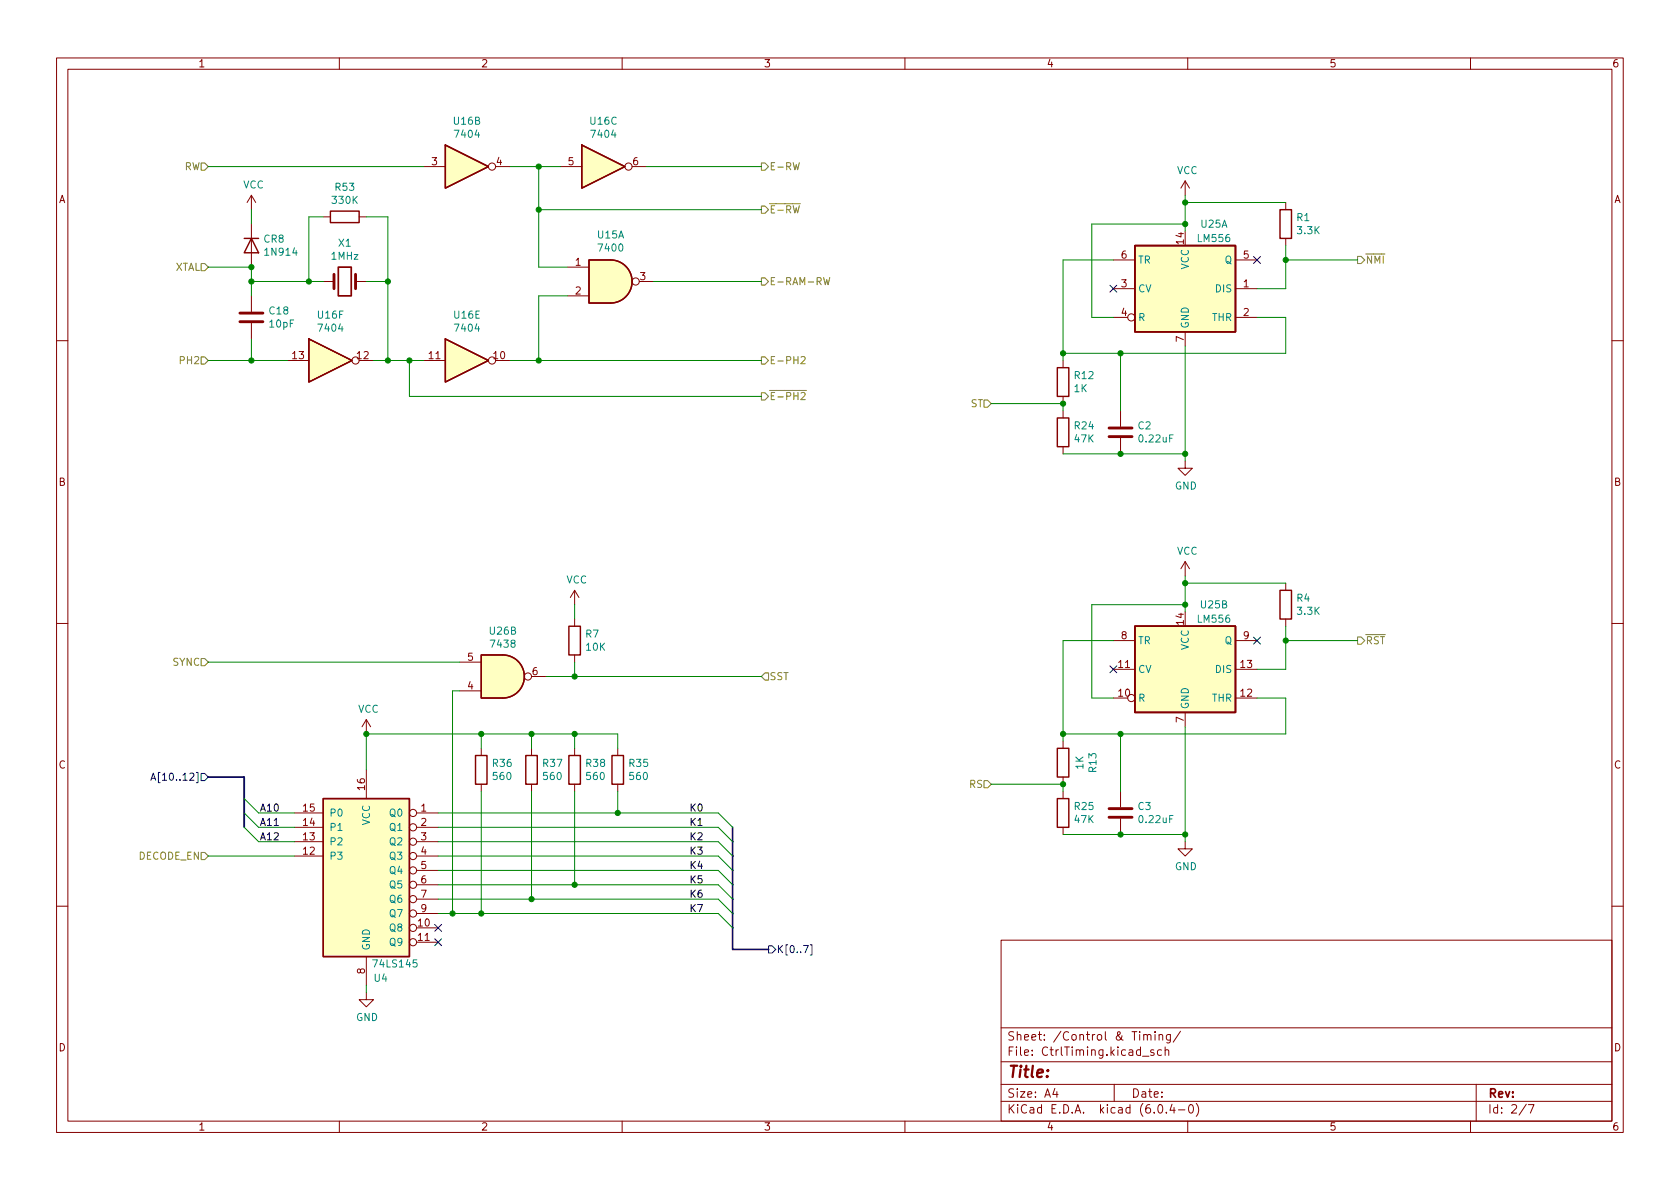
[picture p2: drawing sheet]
<svg xmlns="http://www.w3.org/2000/svg" width="297mm" height="210mm" viewBox="0 0 297 210" stroke-linecap="round" stroke-linejoin="round" font-family="sans-serif">
<g fill="none" stroke="#840000" stroke-width=".18">
<path d="M10 10.2h277v190.1h-277zM12 12.2h273v186.1h-273zM60 10.2v2M110 10.2v2M160 10.2v2M210 10.2v2M260 10.2v2M44.4 34.5v2.6M44.4 39.6v7.6M44.4 34.5l-.7 1.3M44.4 34.5l.8 1.3M57.1 38.3h1.3"/>
<path d="M63.5 38.3h1.3M74.9 29.5h3.8M87.6 29.5h2.6M99.1 29.5h3.8M111.8 29.5h2.5M209.5 32v2.5M209.5 32l-.7 1.3M209.5 32l.8 1.3M227.3 35.8v1.3M44.4 52.3v2.8M44.4 57.1v2.8M57.1 49.8h2"/>
<path d="M62.9 49.8h1.9M100.3 47.2h3.8M100.3 52.3h3.8M113 49.8h2.6M196.8 51h3.9M196.8 56.1h2.6M196.8 46h3.9M209.5 58.7v2.5M218.4 51h3.8M218.4 56.1h3.8M218.4 46h3.8M227.3 42.2v1.2"/>
<path d="M10 60.2h2M50.8 63.7h3.8M63.5 63.7h2.5M74.9 63.7h3.8M87.6 63.7h2.6M188 63.7v1.3M188 70.1v1.3M188 72.6v1.3M188 79v1.3M198.1 72.6v2.8M198.1 77.5v2.8M285 60.2h2"/>
<path d="M209.5 81.5v1.3h1.3l-1.3 1.3-1.2-1.3h1.2M209.5 99.3v2.5M209.5 99.3l-.7 1.3M209.5 99.3l.8 1.3M10 110.2h2M81.3 117.1h3.8M94 119.6h2.5M101.6 104.4v2.5M101.6 109.5v1.2M101.6 115.8v1.3M101.6 104.4l-.8 1.3M101.6 104.4l.8 1.3"/>
<path d="M196.8 118.4h3.9M196.8 113.3h3.9M218.4 118.4h3.8M218.4 113.3h3.8M227.3 103.1v1.3M227.3 109.5v1.2M285 110.2h2M64.8 127.2l-.8 1.3M64.8 127.2v2.6M64.8 136.1v5.1M64.8 127.2l.7 1.3M81.3 122.2h3.8"/>
<path d="M85.1 132.3v1.3M85.1 138.7v1.2M94 132.3v1.3M94 138.7v1.2M101.6 132.3v1.3M101.6 138.7v1.2M109.2 132.3v1.3M109.2 138.7v1.2M188 131.1v1.2M188 137.4v1.3M188 139.9v1.3M196.8 123.4h2.6"/>
<path d="M198.1 139.9v2.8M209.5 126v2.5M218.4 123.4h3.8M52.1 143.8h5M52.1 151.4h5M52.1 148.8h5M52.1 146.3h5M73.7 143.8h3.8M73.7 151.4h3.8M73.7 148.8h3.8M73.7 146.3h3.8M73.7 153.9h3.8"/>
<path d="M73.7 156.5h3.8M73.7 159h3.8M188 146.3v1.3M198.1 144.8v2.8M209.5 148.8v1.3h1.3l-1.3 1.3-1.2-1.3h1.2M10 160.2h2M64.8 175.5v1.3h1.2l-1.2 1.2-1.3-1.2h1.3M64.8 169.2v5M73.7 164.1h3.8M73.7 166.6h3.8M73.7 161.5h3.8M177 166.3h108v32h-108z"/>
<path d="M285 160.2h2M60 198.3v2M110 198.3v2M160 198.3v2M177 194.8h108M177 191.8h108M177 187.8h108M177 181.8h108M186.5 192.5l-.4 1h1M186.9 193v1M197 191.8v3M202 186.8h1.1"/>
<path d="M202.2 183.1l.2-.2 .4 .1 .1 .9M202.2 182.9v1M202.9 183.1l.2-.2 .3 .1 .1 .9M204 185.7l-.4-.1-.2 .2 .1 .3 .5 .1v.4h-.6M204.2 182.4v.2M204.2 182.9v1M204.9 195.4l.2-.1a.81 .81 0 0 1 .6 .7 .81 .81 0 0 1-.3 .8h-.2a.81 .81 0 0 1-.6-.6 .81 .81 0 0 1 .3-.8zM204.9 183.1l.2-.2 .4 .1 .1 .9M204.9 182.9v1M205.4 185.7l-.5-.1-.3 .3v.4l.2 .3h.6M206 185.8l.2-.2 .4 .1v.9M206 185.1v1.5"/>
<path d="M206.2 196.7v.1M206.9 182.9v1.2l-.3 .3h-.3M206.9 183l-.4-.1-.3 .3v.4l.2 .3h.5M207.2 195.3l-.3 1h.9M207.6 195.8v1M208.4 196.3h1.1M208.7 182.4l-1.3 1.9M210 198.3v2M210.4 195.4l.1-.1a.81 .81 0 0 1 .6 .7 .81 .81 0 0 1-.3 .8h-.2a.81 .81 0 0 1-.5-.6 .81 .81 0 0 1 .3-.8zM211.5 195.1a1.72 1.72 0 0 1 0 2.3M260 198.3v2M261 191.8v6.5"/>
<path d="M269.9 195.3l-1.3 1.9M270.2 195.3h1l-.6 1.5"/>
<circle cx="87" cy="29.5" r=".63"/>
<circle cx="111.1" cy="29.5" r=".63"/>
<circle cx="112.4" cy="49.8" r=".63"/>
<circle cx="200" cy="56.1" r=".63"/>
<circle cx="62.9" cy="63.7" r=".63"/>
<circle cx="87" cy="63.7" r=".63"/>
<circle cx="93.3" cy="119.6" r=".63"/>
<circle cx="200" cy="123.4" r=".63"/>
<circle cx="73" cy="156.5" r=".63"/>
<circle cx="73" cy="146.3" r=".63"/>
<circle cx="73" cy="148.8" r=".63"/>
<circle cx="73" cy="151.4" r=".63"/>
<circle cx="73" cy="153.9" r=".63"/>
<circle cx="73" cy="143.8" r=".63"/>
<circle cx="73" cy="159" r=".63"/>
<circle cx="73" cy="166.6" r=".63"/>
<circle cx="73" cy="164.1" r=".63"/>
<circle cx="73" cy="161.5" r=".63"/>
</g>
<g fill="none" stroke="#840000" stroke-width=".25">
<path d="M58.4 37.3h5.1v2.1h-5.1zM78.7 25.6l7.7 3.9-7.7 3.8zM102.9 25.6l7.6 3.9-7.6 3.8zM226.3 37.1h2v5.1h-2zM43.2 42.2h2.5M44.4 42.2l1.3 2.5h-2.5zM54.6 59.9l7.6 3.8-7.6 3.9zM78.7 59.9l7.7 3.8-7.7 3.9zM104.1 46h3.9a3.8 3.8 0 0 1 3.8 3.8 3.8 3.8 0 0 1-3.8 3.8h-3.9zM200.7 43.4h17.7v15.3h-17.7zM186.9 73.9h2.1v5.1h-2.1zM186.9 65h2.1v5.1h-2.1z"/>
<path d="M85.1 115.8h3.8a3.8 3.8 0 0 1 3.8 3.8 3.8 3.8 0 0 1-3.8 3.8h-3.8zM100.6 110.7h2v5.1h-2zM200.7 110.7h17.7v15.3h-17.7zM226.3 104.4h2v5.1h-2zM84.1 133.6h2v5.1h-2zM93 133.6h2v5.1h-2zM100.6 133.6h2v5.1h-2zM108.2 133.6h2v5.1h-2zM186.9 132.3h2.1v5.1h-2.1zM57.1 141.2h15.3v28h-15.3zM186.9 141.2h2.1v5.1h-2.1z"/>
</g>
<g fill="#ffffc2" stroke="#ffffc2" stroke-width=".18">
<path d="M200.7 110.7h17.7v15.3h-17.7z"/>
<path d="M57.1 141.2h15.3v28h-15.3z"/>
<path d="M54.6 59.9l7.6 3.8-7.6 3.9z"/>
<path d="M108 46a3.8 3.8 0 0 1 3.8 3.8 3.8 3.8 0 0 1-3.8 3.8z"/>
<path d="M104.1 46h3.8v7.6h-3.8z"/>
<path d="M78.7 25.6l7.7 3.9-7.7 3.8z"/>
<path d="M88.9 115.8a3.8 3.8 0 0 1 3.8 3.8 3.8 3.8 0 0 1-3.8 3.8z"/>
<path d="M85.1 115.8h3.8v7.6h-3.8z"/>
<path d="M200.7 43.4h17.7v15.3h-17.7z"/>
<path d="M102.9 25.6l7.6 3.9-7.6 3.8z"/>
<path d="M78.7 59.9l7.7 3.8-7.7 3.9z"/>
</g>
<path d="M42.4 56.9h4.1M42.4 55.4h4.1M59.1 48.5v2.5M62.9 48.5v2.5M196.1 77.2h4.1M196.1 75.7h4.1M196.1 144.5h4.1M196.1 143h4.1" fill="none" stroke="#840000" stroke-width=".51"/>
<path d="M59.8 47.2h2.3v5.1h-2.3z" fill="none" stroke="#840000" stroke-width=".3"/>
<g fill="none" stroke="#848400" stroke-width=".18">
<path d="M35.6 28.8h.6l.6 .7-.6 .6h-.6zM134.6 28.8h.7l.6 .7-.6 .6h-.7zM134.6 36.4h.7l.6 .7-.6 .6h-.7zM140.2 28.8l.3 1.2 .3-.9 .2 .9 .3-1.2M35.6 46.6h.6l.6 .6-.6 .7h-.6zM134.6 49.1h.7l.6 .7-.6 .6h-.7zM145.6 49.1l.3 1.3 .3-1 .2 1 .3-1.3M240 45.3h.7l.6 .7-.6 .6h-.7zM35.6 63.1h.6l.6 .6-.6 .7h-.6zM134.6 63.1h.7l.6 .6-.6 .7h-.7zM134.6 69.5h.7l.6 .6-.6 .6h-.7zM141.6 63.2l.5-.1 .3 .3-.8 .9h.8"/>
<path d="M174 70.7h.6l.7 .7-.7 .6h-.6zM35.6 116.5h.6l.6 .6-.6 .6h-.6zM134.6 119.6l.7-.6h.6v1.3h-.6zM240 112.6h.7l.6 .7-.6 .6h-.7zM174 138h.6l.7 .7-.7 .6h-.6zM35.6 150.7h.6l.6 .7-.6 .6h-.6z"/>
</g>
<g fill="none" stroke="#000084" stroke-width=".18">
<path d="M196.2 50.4l1.3 1.3M197.5 50.4l-1.3 1.3M221.6 45.4l1.3 1.2M222.9 45.4l-1.3 1.2M196.2 117.7l1.3 1.3M197.5 117.7l-1.3 1.3M221.6 112.7l1.3 1.2M222.9 112.7l-1.3 1.2M26.7 138l.4-1.3 .4 1.3M26.8 137.6h.6M35.6 136.8h.6l.6 .6-.6 .6h-.6zM76.9 166l1.2 1.2"/>
<path d="M76.9 163.5l1.2 1.2M78.1 166l-1.2 1.2M78.1 163.5l-1.2 1.2M135.9 167.3h.6l.7 .6-.7 .6h-.6zM142.1 167.2h.8l-.5 1.3M143.3 167.1h.3v1.8h-.3"/>
</g>
<path d="M36.8 137.4h6.4v8.9M129.5 146.3v21.6h6.4" fill="none" stroke="#000084" stroke-width=".3"/>
<g fill="none" stroke="#008400" stroke-width=".18">
<path d="M36.8 29.5h38.1M44.4 37.1v2.5M57.1 38.3h-2.5v11.5M64.8 38.3h3.8v25.4M90.2 29.5h8.9M95.2 29.5v17.7h5.1M95.2 37.1h39.4M114.3 29.5h20.3M209.5 35.8h17.8M209.5 34.5v6.4M209.5 39.6h-16.5v16.5h3.8M36.8 47.2h7.6v5.1"/>
<path d="M44.4 59.9v3.8M44.4 49.8h12.7M64.8 49.8h3.8M100.3 52.3h-5.1v11.4M115.6 49.8h19M196.8 46h-8.8v17.7M222.2 56.1h5.1v6.4h-39.3M227.3 43.4v7.6h-5.1M227.3 46h12.7M36.8 63.7h14M66 63.7h8.9M72.4 63.7v6.4h62.2"/>
<path d="M90.2 63.7h44.4M175.3 71.4h12.7v1.2M198.1 62.5v10.1M209.5 61.2v20.3M188 80.3h21.5M36.8 117.1h44.5M96.5 119.6h38.1M101.6 106.9v2.6M101.6 117.1v2.5M196.8 113.3h-8.8v17.8M209.5 101.8v6.4M209.5 106.9h-16.5v16.5h3.8"/>
<path d="M209.5 103.1h17.8M227.3 113.3h12.7M227.3 110.7v7.7h-5.1M81.3 122.2h-1.3v39.3M85.1 129.8v2.5M85.1 139.9v21.6M94 129.8v2.5M94 139.9v19.1M101.6 129.8v2.5M101.6 139.9v16.6M109.2 132.3v-2.5h-44.4v6.3M109.2 139.9v3.9"/>
<path d="M175.3 138.7h12.7v1.2M198.1 129.8v10.1M209.5 128.5v20.3M222.2 123.4h5.1v6.4h-39.3M36.8 151.4h15.3M43.2 146.3l2.5 2.5h6.4M43.2 141.2l2.5 2.6h6.4M43.2 143.8l2.5 2.5h6.4M77.5 151.4h49.5l2.5 2.5M77.5 148.8h49.5l2.5 2.6M77.5 143.8h49.5l2.5 2.5M77.5 146.3h49.5l2.5 2.5"/>
<path d="M77.5 159h49.5l2.5 2.5M77.5 156.5h49.5l2.5 2.5M77.5 153.9h49.5l2.5 2.6M188 147.6h21.5M64.8 174.2v1.3M77.5 161.5h49.5l2.5 2.6"/>
</g>
<g fill="#008400" stroke="#008400" stroke-width=".18">
<circle cx="209.5" cy="35.8" r=".46"/>
<circle cx="209.5" cy="39.6" r=".46"/>
<circle cx="198.1" cy="62.5" r=".46"/>
<circle cx="188" cy="71.4" r=".46"/>
<circle cx="188" cy="62.5" r=".46"/>
<circle cx="227.3" cy="46" r=".46"/>
<circle cx="209.5" cy="80.3" r=".46"/>
<circle cx="198.1" cy="80.3" r=".46"/>
<circle cx="95.2" cy="63.7" r=".46"/>
<circle cx="72.4" cy="63.7" r=".46"/>
<circle cx="85.1" cy="129.8" r=".46"/>
<circle cx="64.8" cy="129.8" r=".46"/>
<circle cx="94" cy="129.8" r=".46"/>
<circle cx="101.6" cy="129.8" r=".46"/>
<circle cx="68.6" cy="63.7" r=".46"/>
<circle cx="68.6" cy="49.8" r=".46"/>
<circle cx="101.6" cy="119.6" r=".46"/>
<circle cx="85.1" cy="161.5" r=".46"/>
<circle cx="80" cy="161.5" r=".46"/>
<circle cx="94" cy="159" r=".46"/>
<circle cx="209.5" cy="106.9" r=".46"/>
<circle cx="209.5" cy="147.6" r=".46"/>
<circle cx="198.1" cy="129.8" r=".46"/>
<circle cx="188" cy="129.8" r=".46"/>
<circle cx="227.3" cy="113.3" r=".46"/>
<circle cx="198.1" cy="147.6" r=".46"/>
<circle cx="209.5" cy="103.1" r=".46"/>
<circle cx="188" cy="138.7" r=".46"/>
<circle cx="44.4" cy="47.2" r=".46"/>
<circle cx="44.4" cy="49.8" r=".46"/>
<circle cx="54.6" cy="49.8" r=".46"/>
<circle cx="95.2" cy="37.1" r=".46"/>
<circle cx="95.2" cy="29.5" r=".46"/>
<circle cx="44.4" cy="63.7" r=".46"/>
<circle cx="101.6" cy="156.5" r=".46"/>
<circle cx="109.2" cy="143.8" r=".46"/>
</g>
<text font-size="2.8" fill="#840000" x="178" y="190.6">Title:</text>
<g font-size="2.1" fill="#840000">
<text x="178" y="184">Sheet: /Control &amp; Timing/</text>
<text x="178" y="186.7">File: CtrlTiming.kicad_sch</text>
<text x="178" y="196.9">KiCad E.D.A. kicad (6.0.4-0)</text>
<text x="178" y="194.1">Size: A4</text>
<text x="200" y="194.1">Date:</text>
<text x="263" y="194.1">Rev:</text>
<text x="263" y="196.9">Id: 2/7</text>
</g>
<g font-size="1.8" fill="#840000">
<text x="35" y="11.9">1</text>
<text x="85" y="11.9">2</text>
<text x="135" y="11.9">3</text>
<text x="185" y="11.9">4</text>
<text x="235" y="11.9">5</text>
<text x="285" y="11.9">6</text>
<text x="76.3" y="29.2">3</text>
<text x="87.8" y="29.2">4</text>
<text x="100.5" y="29.2">5</text>
<text x="111.9" y="29.2">6</text>
<text x="10.3" y="35.9">A</text>
<text x="285.3" y="35.9">A</text>
<text x="101.7" y="47">1</text>
<text x="198.3" y="45.7">6</text>
<text x="209.3" y="43.1" transform="rotate(-90 209.3 43.1)">14</text>
<text x="219.9" y="45.7">5</text>
<text x="101.7" y="52.1">2</text>
<text x="113.2" y="49.5">3</text>
<text x="198.3" y="50.8">3</text>
<text x="219.9" y="50.8">1</text>
<text x="198.3" y="55.9">4</text>
<text x="219.9" y="55.9">2</text>
<text x="51.7" y="63.5">13</text>
<text x="63.2" y="63.5">12</text>
<text x="75.9" y="63.5">11</text>
<text x="87.3" y="63.5">10</text>
<text x="209.3" y="60.4" transform="rotate(-90 209.3 60.4)">7</text>
<text x="10.3" y="85.9">B</text>
<text x="285.3" y="85.9">B</text>
<text x="198.3" y="113">8</text>
<text x="209.3" y="110.5" transform="rotate(-90 209.3 110.5)">14</text>
<text x="219.9" y="113">9</text>
<text x="82.7" y="116.8">5</text>
<text x="94.1" y="119.4">6</text>
<text x="197.8" y="118.1">11</text>
<text x="219.4" y="118.1">13</text>
<text x="82.7" y="121.9">4</text>
<text x="197.8" y="123.2">10</text>
<text x="219.4" y="123.2">12</text>
<text x="209.3" y="127.7" transform="rotate(-90 209.3 127.7)">7</text>
<text x="10.3" y="135.9">C</text>
<text x="285.3" y="135.9">C</text>
<text x="53.6" y="143.5">15</text>
<text x="64.5" y="139.7" transform="rotate(-90 64.5 139.7)">16</text>
<text x="74.4" y="143.5">1</text>
<text x="53.6" y="148.6">13</text>
<text x="53.6" y="146">14</text>
<text x="74.4" y="146">2</text>
<text x="74.4" y="148.6">3</text>
<text x="53.6" y="151.1">12</text>
<text x="74.4" y="151.1">4</text>
<text x="74.4" y="153.7">5</text>
<text x="74.4" y="156.2">6</text>
<text x="74.4" y="158.7">7</text>
<text x="74.4" y="161.3">9</text>
<text x="73.9" y="163.8">10</text>
<text x="73.9" y="166.4">11</text>
<text x="64.5" y="172.2" transform="rotate(-90 64.5 172.2)">8</text>
<text x="10.3" y="185.9">D</text>
<text x="285.3" y="185.9">D</text>
<text x="35" y="199.9">1</text>
<text x="85" y="199.9">2</text>
<text x="135" y="199.9">3</text>
<text x="185" y="199.9">4</text>
<text x="235" y="199.9">5</text>
<text x="285" y="199.9">6</text>
</g>
<g font-size="1.8" fill="#008484">
<text x="80.3" y="22">U16B</text>
<text x="104.4" y="22">U16C</text>
<text x="80.6" y="24.4">7404</text>
<text x="104.7" y="24.4">7404</text>
<text x="43" y="33.3">VCC</text>
<text x="59.3" y="33.7">R53</text>
<text x="208.1" y="30.8">VCC</text>
<text x="58.8" y="36">330K</text>
<text x="212.4" y="40.3">U25A</text>
<text x="229.3" y="39.1">R1</text>
<text x="229.5" y="41.4">3.3K</text>
<text x="46.7" y="42.9">CR8</text>
<text x="47" y="45.2">1N914</text>
<text x="58.7" y="45.9">1MHz</text>
<text x="59.9" y="43.6">X1</text>
<text x="105.7" y="42.2">U15A</text>
<text x="106" y="44.5">7400</text>
<text x="201.2" y="46.6">TR</text>
<text x="210.2" y="47.7" transform="rotate(-90 210.2 47.7)">VCC</text>
<text x="211.9" y="42.8">LM556</text>
<text x="216.6" y="46.6">Q</text>
<text x="201.2" y="51.7">CV</text>
<text x="215" y="51.7">DIS</text>
<text x="47.7" y="55.6">C18</text>
<text x="47.7" y="57.9">10pF</text>
<text x="56.3" y="56.3">U16F</text>
<text x="56.5" y="58.6">7404</text>
<text x="80.3" y="56.3">U16E</text>
<text x="80.6" y="58.6">7404</text>
<text x="201.2" y="56.8">R</text>
<text x="210.2" y="58.2" transform="rotate(-90 210.2 58.2)">GND</text>
<text x="214.3" y="56.8">THR</text>
<text x="189.9" y="69.3">1K</text>
<text x="190" y="67">R12</text>
<text x="190" y="75.9">R24</text>
<text x="201.2" y="75.9">C2</text>
<text x="190" y="78.2">47K</text>
<text x="201.6" y="78.2">0.22uF</text>
<text x="207.7" y="86.6">GND</text>
<text x="208.1" y="98.1">VCC</text>
<text x="100.1" y="103.2">VCC</text>
<text x="212.4" y="107.6">U25B</text>
<text x="229.3" y="106.4">R4</text>
<text x="86.6" y="112.2">U26B</text>
<text x="103.6" y="112.7">R7</text>
<text x="201.2" y="113.9">TR</text>
<text x="211.9" y="110.1">LM556</text>
<text x="216.6" y="113.9">Q</text>
<text x="229.5" y="108.7">3.3K</text>
<text x="86.9" y="114.5">7438</text>
<text x="103.7" y="115.1">10K</text>
<text x="201.2" y="119">CV</text>
<text x="210.2" y="115" transform="rotate(-90 210.2 115)">VCC</text>
<text x="215" y="119">DIS</text>
<text x="201.2" y="124.1">R</text>
<text x="210.2" y="125.5" transform="rotate(-90 210.2 125.5)">GND</text>
<text x="214.3" y="124.1">THR</text>
<text x="63.3" y="126">VCC</text>
<text x="87.2" y="135.6">R36</text>
<text x="87.3" y="137.9">560</text>
<text x="96.1" y="135.6">R37</text>
<text x="96.2" y="137.9">560</text>
<text x="103.7" y="135.6">R38</text>
<text x="103.8" y="137.9">560</text>
<text x="111.3" y="135.6">R35</text>
<text x="111.4" y="137.9">560</text>
<text x="191.5" y="136" transform="rotate(-90 191.5 136)">1K</text>
<text x="193.9" y="136.5" transform="rotate(-90 193.9 136.5)">R13</text>
<text x="190" y="143.2">R25</text>
<text x="201.2" y="143.2">C3</text>
<text x="58.2" y="149.5">P2</text>
<text x="58.2" y="146.9">P1</text>
<text x="58.2" y="144.4">P0</text>
<text x="65.4" y="146" transform="rotate(-90 65.4 146)">VCC</text>
<text x="69" y="144.4">Q0</text>
<text x="69" y="146.9">Q1</text>
<text x="69" y="149.5">Q2</text>
<text x="190" y="145.5">47K</text>
<text x="201.6" y="145.5">0.22uF</text>
<text x="58.2" y="152">P3</text>
<text x="69" y="152">Q3</text>
<text x="69" y="154.6">Q4</text>
<text x="207.7" y="153.9">GND</text>
<text x="69" y="157.1">Q5</text>
<text x="69" y="159.6">Q6</text>
<text x="69" y="164.7">Q8</text>
<text x="69" y="167.3">Q9</text>
<text x="69" y="162.2">Q7</text>
<text x="65.4" y="168.1" transform="rotate(-90 65.4 168.1)">GND</text>
<text x="66.2" y="173.6">U4</text>
<text x="66.3" y="171.1">74LS145</text>
<text x="62.9" y="180.5">GND</text>
</g>
<g font-size="1.8" fill="#848400">
<text x="32.5" y="30.1">RW</text>
<text x="136" y="30.1">E-RW</text>
<text x="136" y="37.7">~{E-RW}</text>
<text x="30.8" y="47.9">XTAL</text>
<text x="241.4" y="46.6">~{NMI}</text>
<text x="136" y="50.4">E-RAM-RW</text>
<text x="32" y="64.4">PH2</text>
<text x="136" y="64.4">E-PH2</text>
<text x="136" y="70.7">~{E-PH2}</text>
<text x="171.6" y="72">ST</text>
<text x="241.4" y="113.9">~{RST}</text>
<text x="30.5" y="117.7">SYNC</text>
<text x="136" y="120.3">SST</text>
<text x="171.4" y="139.3">RS</text>
<text x="24.5" y="152">DECODE_EN</text>
</g>
<g font-size="1.8" fill="#000084">
<text x="28.1" y="138">A[10..12]</text>
<text x="137.3" y="168.5">K[0..7]</text>
</g>
<g font-size="1.8">
<text x="46.3" y="143.5">A10</text>
<text x="122.2" y="143.5">K0</text>
<text x="46.3" y="146">A11</text>
<text x="46.3" y="148.6">A12</text>
<text x="122.2" y="146">K1</text>
<text x="122.2" y="148.6">K2</text>
<text x="122.2" y="151.1">K3</text>
<text x="122.2" y="153.7">K4</text>
<text x="122.2" y="156.2">K5</text>
<text x="122.2" y="161.3">K7</text>
<text x="122.2" y="158.7">K6</text>
</g>
</svg>
